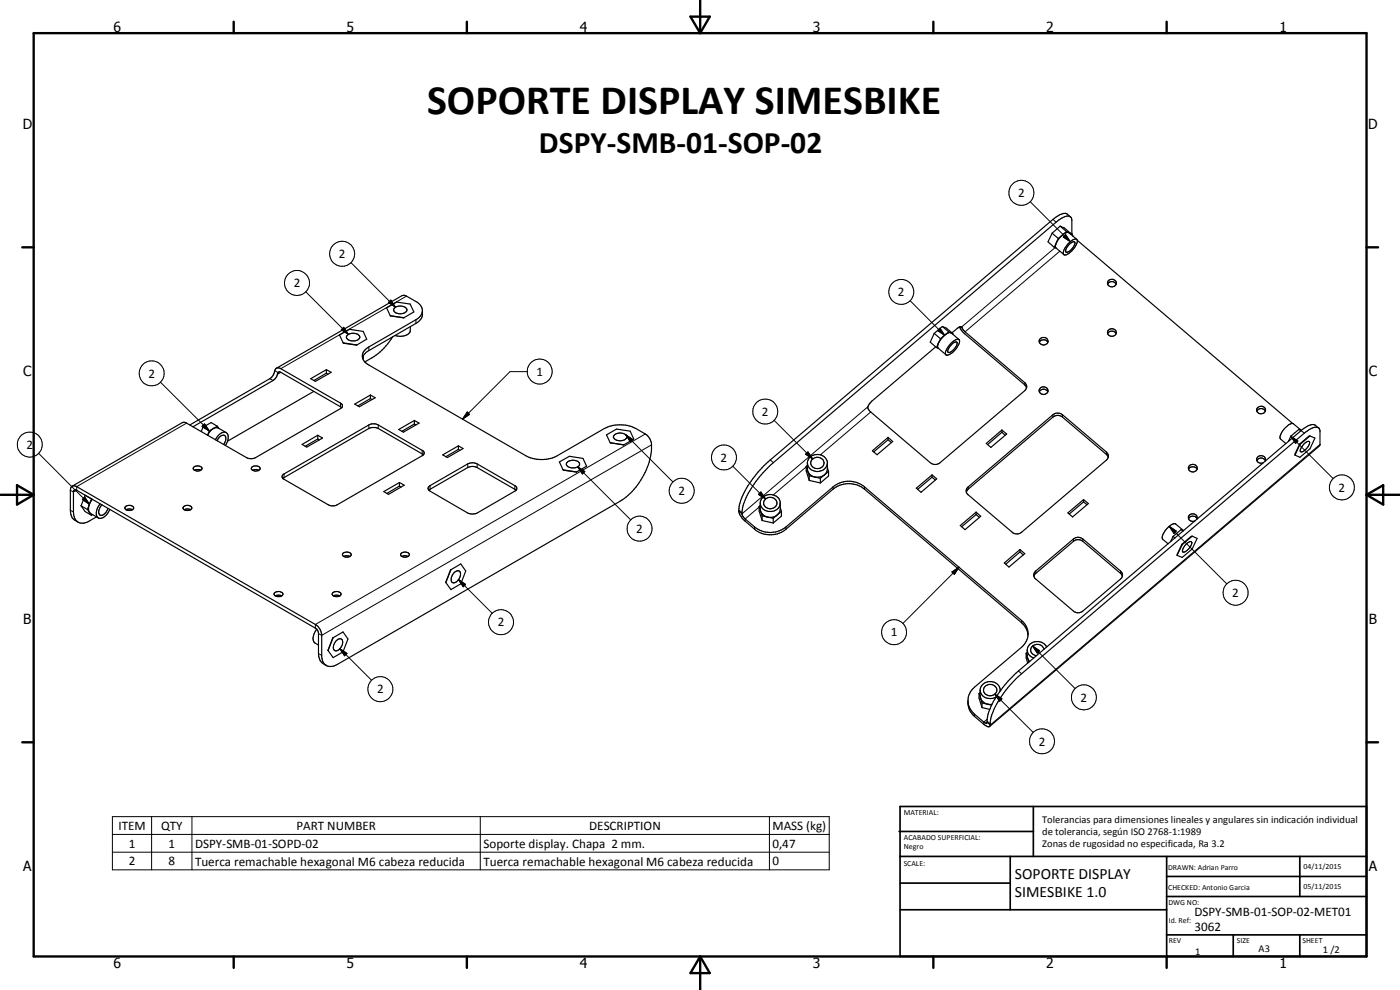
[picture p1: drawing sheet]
<svg xmlns="http://www.w3.org/2000/svg" width="420mm" height="297mm" viewBox="0 0 420 297" stroke-linecap="round" stroke-linejoin="round" font-family="sans-serif">
<g fill="none" stroke="#000" stroke-width=".35">
<path d="M315.8 70l-1.3 2.6 1.9 1.6M315.8 70l1.8 1.5M316.4 74.2l.5 .2M317 72.9l-.2 1.4 2.5 2.1M317 72.9l-.6 1.3M317.6 71.5l-.6 1.4M318.2 67.9l-2.4 2.1M318.2 67.9l1.2 .5 1.9 1.6M318.2 67.9l1.9 1.6M318.8 70.5l-1 1.1-.8 1.3M318.8 70.5l-1.2 1M320.1 69.5l-1.3 1"/>
<path d="M320.1 69.5l.6 .3M320.5 73.2l.3-.3a2.05 2.05 0 0 1 2.4-1 3.7 3.7 0 0 1-1.5 3.3l-.9 .8a1.06 1.06 0 0 1-1.7 .1l.3-1.3zM320.7 73.5l1-.8 .6-.2 .3 .3a3.5 3.5 0 0 1-2.6 2.9 1.74 1.74 0 0 1 .7-2.2zM320.7 69.8l2.5 2M320.7 69.8h-.8l-1.1 .7M320.7 69.8l.6 .2M321.3 65.1l-1-.8a2.74 2.74 0 0 0-3 .6l-86.1 73.1a32.1 32.1 0 0 0-8.7 11.7 6.5 6.5 0 0 0-.5 4.7l1.6 2a13 13 0 0 0 4.9 3.6 7.6 7.6 0 0 0 7.4-1.2l14.1-12a7.5 7.5 0 0 1 9.4 0l47.2 40.1a5.3 5.3 0 0 1 1.9 3.6M321.3 70l-.1 .2M322.1 70.9l-.4-.8v-3.9a1.35 1.35 0 0 0-.8-1.3 1.35 1.35 0 0 0-1.5 .2l-2.5 1.6-84.8 72.1a30.4 30.4 0 0 0-9.2 13.5 2.69 2.69 0 0 0 .7 3.4 13.3 13.3 0 0 0 4.9 3.6 7.7 7.7 0 0 0 7.4-1.2l14.1-12a7.4 7.4 0 0 1 9.4 0l47.2 40.1a5.1 5.1 0 0 1 0 8l-14.2 12a5.8 5.8 0 0 0 0 8.7l3.2 2.7 .9 .5 .5-.1M323.3 72.1l64.6 54.9M117.1 94.7l-1.1-2.3 3-1.8 4.1 .6 1.1 2.4-3 1.7M117.1 94.7l4.1 .6"/>
<path d="M118.3 92.5a2.54 2.54 0 0 1 3.8 .4 2.03 2.03 0 0 1-2.8 1.1 1.04 1.04 0 0 1-1-1.5zM123.1 98a2.13 2.13 0 0 1-.3 1.9 4.1 4.1 0 0 1-4.3 .8M126.8 93.4a3.5 3.5 0 0 1-2 2.5l-14.1 8.2a3.1 3.1 0 0 0-1.9 3.3M282.8 98l-2.4 2M282.8 98l1.2 .5 2 1.6M282.8 98l1.9 1.6M284.7 99.6l1.3 .5M284.7 99.6l-1.2 1M285.7 99.9l2.2-1.8a.93 .93 0 0 1 1.2 .9l18.4 15.8a1.51 1.51 0 0 1 0 2.4l-25.4 21.7a2.27 2.27 0 0 1-2.9 0l-17.9-15.3a1.65 1.65 0 0 1-.9-1.5 1.65 1.65 0 0 1 1-1.5l19.4-16.5M287.9 98.1l1.5 1.9 18.1 15.5 .5 .9M332.4 85.3a1.41 1.41 0 0 1 1.3-.8 1.41 1.41 0 0 1 1.3 .8M332.6 99.1a1.24 1.24 0 0 1 1.8-.3 1.24 1.24 0 0 1 0 1.9 1.26 1.26 0 0 1-1.5-.1 1.26 1.26 0 0 1-.3-1.5z"/>
<path d="M332.8 84.1a1.23 1.23 0 0 1 1.7-.1 1.23 1.23 0 0 1 .1 1.7 1.23 1.23 0 0 1-1.7 .1 1.23 1.23 0 0 1-.1-1.7zM93.2 113.6l4.7-2.7 1.5 .8-4.8 2.7zM94.2 117.4l-25.9 15M97.9 112l-3.7 2.2M97.9 110.9v1.1M97.9 112l.6 .3M103 102.9l4.1 .6M103 102.9l-1.1-2.4 3-1.7 4.1 .6 1.1 2.4-3 1.7M104.2 100.7a2.54 2.54 0 0 1 3.8 .3 1.48 1.48 0 0 1-1.5 1.3h-1.1a1.15 1.15 0 0 1-1.1-.4 1.15 1.15 0 0 1-.1-1.2zM108.8 107.4l.5-1.1 1-.8 15-8.7 1.1-1.2a3.8 3.8 0 0 0 .2-3.3l-1.3-1.6-3.6-2h-1l-37.7 21.8M108.8 107.4l.1 .3M108.9 107.7l.7 1 1.1 .8 47.1 27.2a10.3 10.3 0 0 0 9.4 0l14.2-8.1a10.6 10.6 0 0 1 9.4 0l2.9 1.6a4.2 4.2 0 0 1 1.8 2.9 20.8 20.8 0 0 1-9.4 17.3l-84.9 48.9a2.81 2.81 0 0 1-3.1 .5 2.81 2.81 0 0 1-1.5-2.7v-6.8a4.1 4.1 0 0 0-2-2.9l-71.6-41.4a1.17 1.17 0 0 0-1.3-.1 1.17 1.17 0 0 0-.6 1.2v6a3.6 3.6 0 0 0 2.3 3.6"/>
<path d="M109 106.9l-.1 .8M111.2 119.6l-3.8 2.2M111.2 118.5v1.1M111.2 119.6l.4 .3M117.9 101a19.6 19.6 0 0 1-8.4 7.6M280.4 100l-1.2 2.7 1.8 1.6M280.4 100l1.9 1.6M281 104.3l.6 .2M281.6 103l-.2 .8 .1 .6 2.4 2.1M281.6 103l-.6 1.3M282.3 101.6l-.7 1.4M283.5 100.6a2.08 2.08 0 0 1 1.9-.7l2.4 2"/>
<path d="M283.5 100.6l-1.9 2.4M283.5 100.6l-1.2 1M285.5 102.9a2.33 2.33 0 0 1 2.2-1 1.52 1.52 0 0 1-.4 2.1l-.4 .6a3.6 3.6 0 0 1-3 1.9 3.2 3.2 0 0 1 1.3-3.2zM285.8 103.1a.79 .79 0 0 1 .7-.5 .79 .79 0 0 1 .8 .4l-.2 .7-.8 1.1a1.82 1.82 0 0 1-1.8 .9 3.1 3.1 0 0 1 1.3-2.6zM286 100.1l-.1 .1M311.9 117.6a1.4 1.4 0 0 1 1.3-.8 1.4 1.4 0 0 1 1.3 .8M311.9 102.7a1.4 1.4 0 0 1 1.3-.8 1.4 1.4 0 0 1 1.3 .8M312.1 116.6a1.26 1.26 0 0 1 1.8-.4 1.26 1.26 0 0 1 .2 1.8 1.28 1.28 0 0 1-1.6 .2 1.28 1.28 0 0 1-.4-1.6zM312.1 101.8a1.25 1.25 0 0 1 1.8-.5 1.25 1.25 0 0 1 .2 1.9 1.26 1.26 0 0 1-1.6 .2 1.26 1.26 0 0 1-.4-1.6zM332.4 100.1a1.42 1.42 0 0 1 1.3-.8 1.42 1.42 0 0 1 1.3 .8M57 127.5l24-13.9a5 5 0 0 0 1.7-2.9l.6-.3 1 .2 17.9 10.3a.87 .87 0 0 1 .6 .9 .87 .87 0 0 1-.6 .8l-25.5 14.7-1.2 .3-1.6-.3-18.1-10.5-.9-.1-33.2 19.2M60.9 128.2l-.5 1.3"/>
<path d="M60.9 128.2l1.9 1.1M64 128.6l1.3-.2 2.6 1.4M64 128.6l-1.1 .9-.6 1.1 .5-1.3M64 128.6l-1.2 .7M64.7 132a2.8 2.8 0 0 1 3.3-2.2 3.1 3.1 0 0 1-.4 3.8M65.2 132.2a1.64 1.64 0 0 1 2.4-1.3l.1 1.3-.6 1.1M65.2 127.9l-1.8-1.1-2.5 1.4M65.2 127.9l.5 .7M65.2 127.9l-1.2 .7M90.7 133.3l4.7-2.7 1.4 .8-4.7 2.8zM95.4 131.7l-3.8 2.2M95.4 130.6v1.1"/>
<path d="M95.4 131.7l.4 .3M102.6 122.3l-18.3-10.6a.75 .75 0 0 0-.9 .1 .75 .75 0 0 0-.2 .8l-.4 .8-.9 .8-24 13.9M106.5 121.2l4.7-2.7 1.4 .8-4.7 2.7zM119.7 128.9l4.7-2.7 1.4 .8-4.7 2.7zM124.4 127.2l-3.8 2.2M124.4 126.2v1M124.4 127.2l.4 .3M127.1 136.5l-13.6-7.9-.9-.3h-1l-.9 .3-25.8 15M127.1 136.4l-26.7 15.4h-1.1l-.8-.4-13.7-7.9M127.1 136.4l.2-.6-.4-.5-13.4-7.8a2.78 2.78 0 0 0-2.8 0l-25.5 14.7-.5 .7 .1 .6M132.9 136.5l4.7-2.7 1.4 .8-4.7 2.7zM137.6 134.8l-3.8 2.2"/>
<path d="M137.6 133.8v1M137.6 134.8l.4 .3M170.2 138.8a2.49 2.49 0 0 1 3.7 .3 1.38 1.38 0 0 1-1.4 1.3h-1a1.15 1.15 0 0 1-1.2-.4 1.15 1.15 0 0 1-.1-1.2zM183.1 132.8l-1.1-2.3 3-1.8 4.1 .7 1.1 2.3-3 1.8M183.1 132.8l4.1 .7M184.3 130.6a2.54 2.54 0 0 1 3.8 .4 2.32 2.32 0 0 1-3.9 .4zM242 139.9v1.4l.9 2.8M242 139.9l.4 1.5M242.3 138.9l.1 2.5M242.3 139.6l-.3 .3M243.1 137.2a2.96 2.96 0 0 1 3.4-.7 2.96 2.96 0 0 1 1.7 3.1 3.1 3.1 0 0 1-3.3 1.9 3.1 3.1 0 0 1-2.6-2.7l.2-.7zM243.7 137.9a1.96 1.96 0 0 1 2.4-.6 1.96 1.96 0 0 1 1 2.3 1.97 1.97 0 0 1-2.4 1 1.97 1.97 0 0 1-1.2-2.4z"/>
<path d="M248.3 138.9a4.8 4.8 0 0 1-.4 3l-.5 .6M261.8 135.3l4.7-4.1 1.4 1.3-4.7 3.9zM266.5 132l-4.3 3.6M266.5 131.2v.8M266.5 132l1 .8M296 133.1l4.7-4.1 1.4 1.2-4.7 4zM300.7 129.7l-4.3 3.7M300.7 129v.7M300.7 129.7l1 .9M332.6 137.2l-.5-.8-13.3-11.3a2.22 2.22 0 0 0-2.8 0l-25.4 21.7-.6 .8M357 139.7a1.25 1.25 0 0 1 1.8-.2 1.25 1.25 0 0 1 .1 1.8 1.25 1.25 0 0 1-1.7 .1 1.25 1.25 0 0 1-.2-1.7zM377.2 138.2a1.4 1.4 0 0 1 1.3-.8 1.4 1.4 0 0 1 1.3 .8"/>
<path d="M377.2 123.4a1.41 1.41 0 0 1 1.3-.8 1.41 1.41 0 0 1 1.3 .8M377.5 122.2a1.25 1.25 0 0 1 1.8-.1 1.25 1.25 0 0 1 .1 1.7 1.25 1.25 0 0 1-1.7 .1 1.25 1.25 0 0 1-.2-1.7zM379.8 138.2a1.28 1.28 0 0 0-1.4-1.5 1.28 1.28 0 0 0-1.1 1.6 1.47 1.47 0 0 0 1.9 .5M379.8 138.2l-.2 .2M387.4 130.9l-.7 1.6M387.4 130.9l.5 .5M387.9 127a5.2 5.2 0 0 0-3.7 4.6l1.7 1.5M387.9 127l2.6 2.1-.7-.3M389.8 128.8l-2.4 2.1M389.8 128.8l.6 .5M390 133.2l-1.3 3.4M390 133.2l.1 .1"/>
<path d="M390.1 133.3l-1.4 3.3M391.4 133.2l.7-.6 .9-.1a3.3 3.3 0 0 1-2.4 3.1l-.3-.1a2.81 2.81 0 0 1 1.1-2.3zM393.1 130.8l1.5 .6-1.5 3.3-3 2.5-1.4-.6M393.1 130.8l-3.1 2.4M393.1 130.8l-3 2.5M395.8 128.4l-1-.8a3.1 3.1 0 0 0-3.5 .9l-85.7 72.8a31.8 31.8 0 0 0-9.1 13l-.3 2.4a.53 .53 0 0 1-.5 .3 .53 .53 0 0 1-.4-.3l-2.9-2.5-1.1-1.2-.7-1.5-.1-1M24.3 151.8l1.3 1.7 1.9 1.1M24.3 151.8l1.9 1.1M25.6 148.6l-1.3 3.2M25.6 148.6l1.9 1.1M25.6 148.6h.1M26.2 152.9l.6 .8"/>
<path d="M26.8 153.7l2.7 1.7M26.8 153.7l.7 .9M27.5 149.7l-1.3 3.2M27.5 149.6v.1M27.7 149.8a3.6 3.6 0 0 0-.9 3.9M27.8 154.4l-.3 .2M29 155.1l-2.2 1.2a2.89 2.89 0 0 1-3.4 .4 2.89 2.89 0 0 1-1.4-3.1v-6l.2-.5 .6-.1 72.1 41.6 .7 1.3v6.2a3.7 3.7 0 0 0 2.3 3.6M30 151.2a3.8 3.8 0 0 0-.8 4 2.22 2.22 0 0 0 3.2-1.3l.5-1.1M30.6 151.5a2.3 2.3 0 0 0-.6 3.1 2.19 2.19 0 0 0 2.4-2.1M37.7 152a1.53 1.53 0 0 1 2.4 .5 1.66 1.66 0 0 1-2.6 .1zM37.9 153l.9-.3 .9 .3M55.1 152a1.5 1.5 0 0 1 2.5 .5 1.62 1.62 0 0 1-2.7-.1z"/>
<path d="M55.3 153l.9-.3 1 .3M58.2 140.1a1.48 1.48 0 0 1 2.4 .6 1.57 1.57 0 0 1-2.5 .2l-.1-.4zM58.4 141.1l.6-.2 1.2 .2M75.6 140.1l.2-.1a1.54 1.54 0 0 1 2.3 .7 1.49 1.49 0 0 1-2.7-.2zM75.8 141.1l.7-.2 1.2 .2M115.2 147.5l4.7-2.7 1.4 .8-4.7 2.7zM119.9 145.8l-3.8 2.2M119.9 144.8v1M119.9 145.8l.4 .3M128.7 146l11.7-6.8a3.1 3.1 0 0 1 2.8 0l11.3 6.5a.87 .87 0 0 1 .6 .8 .87 .87 0 0 1-.6 .9l-11.3 6.5-1.6 .3-1.2-.3-11.3-6.5-.6-.8zM128.7 147.1l11.7-6.8a3.1 3.1 0 0 1 2.8 0l11.7 6.8M169 141l4 .6"/>
<path d="M169 141l-1.1-2.4 3-1.7 4.1 .6 1.1 2.4-3.1 1.7M227.8 151.9v1.4l.9 2.9M227.8 151.9l.4 1.4M228.2 151a3 3 0 0 0 2.9 2.5 3 3 0 0 0 3-2.5M228.2 151.6l-.4 .3M228.2 153.3v-2.7a3.1 3.1 0 0 1 3-2.2 3.1 3.1 0 0 1 2.9 2.3v2.6l-.8 1.2M228.2 153.3l.9 1.2 .9 .6M228.2 153.3l.5 1.5M228.7 156.2l3.4 .7M228.7 154.8v1.4M229.5 150a2 2 0 0 1 2.3-.7 2 2 0 0 1 1.3 2.1 2.01 2.01 0 0 1-2.3 1.2 2.01 2.01 0 0 1-1.6-2.1zM230.4 155.2l1.7 .3"/>
<path d="M232.1 155.5v1.4M233 154.7l-.3 .2a4.6 4.6 0 0 1-4-.1M233.3 154.5l-1.2 1M234.2 152.4l.3 1.1M234.5 153.5v1.4l-2.4 2M234.5 153.5l-1.2 1M242.4 141.4l.8 1.1 1.3 .6M242.4 141.4l.5 1.3M242.9 144.1l3.3 .8M242.9 142.7l1.6 .4M242.9 142.7v1.4M244.5 143.1l1.7 .4"/>
<path d="M246.2 143.5v1.4M247.4 142.5l-1.3 .6h-1.6M247.4 142.5l-1.2 1M248.3 140.3l.4 1.1M248.7 141.4v1.4l-2.5 2.1M248.7 141.4l-1.3 1.1M275 146.5l4.7-4 1.4 1.2-4.7 4zM279.7 143.2l-4.3 3.6M279.7 142.5v.7M279.7 143.2l1 .8M288.2 157.7l4.7-4 1.4 1.2-4.7 4zM290.4 146.3l25.6-21.9a2.37 2.37 0 0 1 2.8 0l13.3 11.2a1.51 1.51 0 0 1 0 2.4l-25.5 21.7a2.22 2.22 0 0 1-2.8 0l-13.2-11.2a1.44 1.44 0 0 1-.2-2.2z"/>
<path d="M292.9 154.4l-4.3 3.6M292.9 153.7v.7M292.9 154.4l1 .8M320.5 153.9l4.7-4 1.4 1.2-4.7 4zM325.2 150.6l-4.3 3.6M325.2 149.9v.7M325.2 150.6l1 .8M354.5 158.9l.7 .3-2.4-2a3 3 0 0 0-2.9 1.7 2.93 2.93 0 0 0-1 2.9l1.7 1.4M354.5 158.9l-2.5 2.1M354.5 158.9l.5 .4M356.7 155.6a1.25 1.25 0 0 1 1.4-1.4 1.25 1.25 0 0 1 1 1.7M356.7 155.6a1.36 1.36 0 0 0 2 .7"/>
<path d="M356.7 155.6a1.44 1.44 0 0 1 2.5 0M356.7 140.8a1.44 1.44 0 0 1 2.5 0M82.3 178a1.57 1.57 0 0 1 2.6 .4 1.53 1.53 0 0 1-2.7-.3zM82.6 178.8a1.91 1.91 0 0 1 1.9 0M99.8 178a1.55 1.55 0 0 1 2.6 .4 1.62 1.62 0 0 1-2.7-.1zM100.1 178.8a1.83 1.83 0 0 1 1.9 0M102.9 166a1.53 1.53 0 0 1 2.5 .5 1.52 1.52 0 0 1-2.6-.2zM103.2 167l.6-.2 1.3 .2M120.4 166a1.5 1.5 0 0 1 2.4 .5 1.69 1.69 0 0 1-2.6 .1zM120.6 167l.7-.2 1.2 .2M135.3 170.9l-1.5 3.9M135.3 170.9l3-1.7 1.5 2.1-1.5 3.9-3 1.7-1.5-2.1"/>
<path d="M136.3 171.8l1.2-.6a1.35 1.35 0 0 1 .4 2.3 1.8 1.8 0 0 1-2 1.3 2.05 2.05 0 0 1 .4-3zM301.4 168.9l4.7-4 1.4 1.2-4.7 4zM306.1 165.6l-4.3 3.7M306.1 164.9v.7M306.1 165.6l1 .9M310.3 172.9l.3-.7 11.5-9.8a2.21 2.21 0 0 1 2.9 0l11.5 9.8 .3 .7M310.8 171.3l11.3-9.6a2.21 2.21 0 0 1 2.9 0l11.3 9.6 .6 1.1-.2 .9-.4 .4-11.3 9.6a2.21 2.21 0 0 1-2.9 0l-11.3-9.6a1.51 1.51 0 0 1 0-2.4zM352 161l-.7 1.5M352 161l.6 .4M354.7 163.3l-1.4 3.3M354.7 163.3l.1 .1M354.8 163.4l-1.5 3.2"/>
<path d="M356 163.2l.5-.4a.63 .63 0 0 1 .6-.4 .63 .63 0 0 1 .6 .5 3 3 0 0 1-2.7 2.7 2.74 2.74 0 0 1 1-2.4zM357.8 160.9l1.5 .6-1.5 3.2-3 2.6-1.5-.7M357.8 160.9l-3.1 2.4M357.8 160.9l-3 2.5M95.1 188.8l-.3 .3a2.96 2.96 0 0 0-.2 3.9l1 .5M100 191.3l2.9-1.7 1.5 2.1-1.5 3.9-2.9 1.7-1.5-2.1M100 191.3l-1.5 3.9M101 192.2a1.05 1.05 0 0 1 1.4-.4 1.05 1.05 0 0 1 .4 1.5 2 2 0 0 1-2.4 1.8 2.33 2.33 0 0 1 .6-2.9zM308 196v1.4l.4 1.6M308 196l.4 1.4M308.3 195.3l.4 1 .8 .8 .7 .3M308.3 195.7l-.3 .3"/>
<path d="M308.4 197.4l.6 1.1M308.4 197.4l.4 1.3M313.3 194.9a2 2 0 0 0-2.2-1.6 2 2 0 0 0-1.7 2.2l.5 .7 1.2 .5M314.1 194.1a3.1 3.1 0 0 0-3.2-1.6 3.1 3.1 0 0 0-2.6 2.5l.1 2.4M293.8 208.1v1.4l.9 2.8M293.8 208.1l.5 1.4M294.2 207.3a3.2 3.2 0 0 0 4.8 1.8M294.2 207.8l-.4 .3M294.3 209.5l.8 1.1 1.3 .7M294.3 209.5l.4 1.4M294.7 212.3l2.3 .6M294.7 210.9l1.7 .4"/>
<path d="M294.7 210.9v1.4M295.5 206.1a1.96 1.96 0 0 1 2.5-.7 1.96 1.96 0 0 1 1 2.4 1.96 1.96 0 0 1-2.5 .9 1.96 1.96 0 0 1-1.2-2.4zM296.4 211.3h1.3M296.4 211.3l1.2 .3M300.1 207.3a3 3 0 0 0-2.8-2.8 3 3 0 0 0-3.1 2.5l.1 2.5M300.2 207.1v.2M304.7 203.8l87.2-74.2a4 4 0 0 1 3.8-1.2l.4 .8-.1 4.6-99 84.2a19.3 19.3 0 0 1 4.9-10.9z"/>
</g>
<g fill="none" stroke="#000" stroke-width=".3">
<path d="M105.3 78.8l13.4 13.4M309.1 60.5l12.1 12M316 65.8l.9 .9M316.6 74.3l-28 23.8M318.1 75.4l-28.5 24.2M319.1 71.1l.7-.7 1.4 2.1zM321.7 70l-.4 .3M91.8 87.5l12.8 12.8M102.4 98.9l.8-.7 1.4 2.1zM116.6 90.8l.7-.8 1.4 2.2zM117.3 90l1.4 2.2-2.1-1.4zM122 88.9l-37.7 21.7"/>
<path d="M124.8 95.9v1.1M273.1 90.2l10.4 10.4M281.4 99.2l.7-.7 1.4 2.1zM282.1 98.5l1.4 2.1-2.1-1.4zM288.2 98l.6 .5M48.2 114.7l14.6 14.6M81 113.6l.9 .6M82.5 111.2l1 .6M84.3 111.7l-1 .6M110.7 104.1v1.1M158.2 111.5h-5.1l-14.3 14.3M307.5 114.8v.7"/>
<path d="M11.6 136l15.2 15.3M56 127l-33 19v1.1l-1 .5-.9-.5M60.7 127.9l.7-.7 1.4 2.1zM102.2 120.9v1.1M110.7 127.5v1.1M113.5 127.5v1.1M126.7 135.1v1.1M140.2 123.6l.7 .7-2.1 1.5zM140.4 139.2v1.1M143.2 139.2v1.1M187.8 130.4l2.1 1.5-.7 .7zM187.8 130.4l14.2 14.2"/>
<path d="M193.7 130.2l-99.1 57.2v1.1M195.5 133.5l-98.9 57.1-1-.5M219.9 139.9l9.9 9.8M231.2 138l.9 .8M232.3 126.1l11.6 11.6M241.8 136.3l.7-.7 1.4 2.1zM260.5 122l-37.8 32.2-1-.8M261.3 123.6l-15.1 12.9M316 124.4v.7M318.8 124.4v.7M332.1 135.6v.8M387.4 130.9l2.1 1.4-.7 .7z"/>
<path d="M387.4 130.9l12.7 12.7M390.5 129.2l.9 .8M396.1 133.3l-98.9 84.3-1-.9M21.1 153.1l.9 .5M25.4 149.1l1.4 2.2-2.1-1.4zM85.2 142.2v1.1M129.1 145.7v1.1M154.5 145.7v1.1M173.4 140.1l2.1 1.4-.7 .7zM173.4 140.1l15.9 15.9M221.7 153l1 .8M226.5 158.1v.7"/>
<path d="M227.6 148.3l.7-.7 1.5 2.1zM227.8 152.1l-4.2 3.6v.7M228.3 147.6l1.5 2.1-2.2-1.4zM235.9 158.1v.7M242 140.1l-9.9 8.4M250 146.1v.7M259.4 146.1v.7M290.6 146.1v.7M350.9 157.9l2.1 1.4-.7 .8zM350.9 157.9l17.3 17.3M137.6 173.9l2.1 1.4-.7 .8zM137.6 173.9l10.1 10.1"/>
<path d="M285.7 171.6l2.1-1.4-1.4 2.1zM287.8 170.2l-16.8 16.9M310.8 171.3v.7M322.1 161.7v.7M325 161.7v.7M336.3 171.3v.7M95.6 196.1l1 .5M102 194.6l2.1 1.4-.7 .8zM102 194.6l9.5 9.5M306.6 186.2v.7M309.9 193.8l2.1 1.4-.7 .8zM309.9 193.8l12.8 12.8"/>
<path d="M292.4 214.2v.7M296.2 215.8l-.9 .9v.6M296.2 216.4l1 .8M298.6 208.3l2.1 1.4-.7 .7zM298.6 208.3l11.5 11.5M305.6 201.3l1 .8M33.7 245h215.2v16h-215.2zM33.7 250.4h215.2M33.7 255.7h215.2M45.5 245v16M57.6 245v16M144.1 245v16"/>
<path d="M230.9 245v16"/>
<circle cx="306.5" cy="57.9" r="3.7"/>
<circle cx="102.7" cy="76.2" r="3.7"/>
<circle cx="89.1" cy="84.9" r="3.7"/>
<circle cx="270.5" cy="87.6" r="3.8"/>
<circle cx="45.5" cy="112" r="3.8"/>
<circle cx="162" cy="111.5" r="3.8"/>
<circle cx="8.9" cy="133.4" r="3.7"/>
<circle cx="217.3" cy="137.2" r="3.8"/>
<circle cx="229.7" cy="123.5" r="3.7"/>
<circle cx="191.9" cy="158.6" r="3.7"/>
<circle cx="204.6" cy="147.3" r="3.7"/>
<circle cx="402.7" cy="146.3" r="3.7"/>
<circle cx="370.8" cy="177.8" r="3.7"/>
<circle cx="150.4" cy="186.7" r="3.8"/>
<circle cx="268.3" cy="189.7" r="3.8"/>
<circle cx="114.2" cy="206.8" r="3.8"/>
<circle cx="325.3" cy="209.3" r="3.7"/>
<circle cx="312.7" cy="222.4" r="3.7"/>
</g>
<g fill="none" stroke="#000" stroke-width=".71">
<path d="M10.1 9.9h400v277.1h-400zM70.1 6.5v3.4M140.1 6.5v3.4M207.2 5h5.8l-2.9 4.9zM210.1 0v9.9M280.1 6.5v3.4M350.1 6.5v3.4M6.7 74.2h3.4M410.1 74.2h3.5M.1 148.5h10M5.1 145.6l5 2.9-5 2.9zM410.1 148.5h10"/>
<path d="M410.1 148.5l5-2.9v5.8zM6.7 222.7h3.4M410.1 222.7h3.5M70.1 287v3.4M140.1 287v3.4M210.1 287v10M210.1 287l2.9 5h-5.8zM280.1 287v3.4M350.1 287v3.4"/>
</g>
<g fill="none" stroke="#000" stroke-width=".51">
<path d="M269.8 249.5h40.3M270.1 242h140v45h-140zM270.1 257h140M303.2 257v16M310.1 242v15M350.1 257v30M390.1 257v12M270.1 265h33.1M270.1 273h80M350.1 269h60M350.1 263h60M350.1 280.5h60"/>
<path d="M370.1 280.5v6.5M390.1 280.5v6.5"/>
</g>
<g fill="#000">
<path d="M319.1 71.1l.7-.7 1.4 2.1zM102.4 98.9l.8-.7 1.4 2.1zM117.3 90l1.4 2.2-2.1-1.4zM282.1 98.5l1.4 2.1-2.1-1.4zM60.7 127.9l.7-.7 1.4 2.1zM140.2 123.6l.7 .7-2.1 1.5zM187.8 130.4l2.1 1.5-.7 .7zM241.8 136.3l.7-.7 1.4 2.1zM387.4 130.9l2.1 1.4-.7 .7zM25.4 149.1l1.4 2.2-2.1-1.4zM173.4 140.1l2.1 1.4-.7 .7zM228.3 147.6l1.5 2.1-2.2-1.4z"/>
<path d="M350.9 157.9l2.1 1.4-.7 .8zM137.6 173.9l2.1 1.4-.7 .8zM285.7 171.6l2.1-1.4-1.4 2.1zM102 194.6l2.1 1.4-.7 .8zM309.9 193.8l2.1 1.4-.7 .8zM298.6 208.3l2.1 1.4-.7 .7z"/>
</g>
<text font-size="12.6" x="128.2" y="34.1">SOPORTE DISPLAY SIMESBIKE</text>
<text font-size="9.4" x="161.7" y="45.9">DSPY-SMB-01-SOP-02</text>
<g font-size="4.7">
<text x="304.6" y="263.8">SOPORTE DISPLAY</text>
<text x="304.6" y="269.2">SIMESBIKE 1.0</text>
</g>
<g font-size="4.2">
<text x="34" y="9.6">6</text>
<text x="104" y="9.6">5</text>
<text x="174" y="9.6">4</text>
<text x="244" y="9.6">3</text>
<text x="314" y="9.6">2</text>
<text x="384" y="9.6">1</text>
<text x="6.8" y="38.7">D</text>
<text x="410.6" y="38.7">D</text>
<text x="7" y="112.9">C</text>
<text x="410.8" y="112.9">C</text>
<text x="7" y="187.1">B</text>
<text x="410.8" y="187.1">B</text>
<text x="7" y="261.4">A</text>
<text x="410.8" y="261.4">A</text>
<text x="34" y="290.4">6</text>
<text x="104" y="290.4">5</text>
<text x="174" y="290.4">4</text>
<text x="244" y="290.4">3</text>
<text x="314" y="290.4">2</text>
<text x="384" y="290.4">1</text>
</g>
<g font-size="3.9">
<text x="305.6" y="59.1">2</text>
<text x="101.7" y="77.4">2</text>
<text x="88.2" y="86.2">2</text>
<text x="269.5" y="88.9">2</text>
<text x="44.6" y="113.3">2</text>
<text x="161" y="112.8">1</text>
<text x="228.7" y="124.8">2</text>
<text x="7.9" y="134.7">2</text>
<text x="216.3" y="138.6">2</text>
<text x="203.6" y="148.5">2</text>
<text x="401.7" y="147.6">2</text>
<text x="191" y="159.9">2</text>
<text x="369.8" y="179.1">2</text>
<text x="149.4" y="188">2</text>
<text x="267.3" y="190.9">1</text>
<text x="113.2" y="208.1">2</text>
<text x="324.3" y="210.5">2</text>
<text x="311.7" y="223.7">2</text>
<text x="35.5" y="249">ITEM</text>
<text x="48.3" y="249">QTY</text>
<text x="89" y="249">PART NUMBER</text>
<text x="176.8" y="249">DESCRIPTION</text>
<text x="231.8" y="249.1">MASS (kg)</text>
<text x="38.6" y="254.3">1</text>
<text x="50.6" y="254.3">1</text>
<text x="58.5" y="254.3">DSPY-SMB-01-SOPD-02</text>
<text x="145.1" y="254.4">Soporte display. Chapa 2 mm.</text>
<text x="231.8" y="254.3">0,47</text>
<text x="38.6" y="259.6">2</text>
<text x="50.6" y="259.6">8</text>
<text x="58.5" y="259.7">Tuerca remachable hexagonal M6 cabeza reducida</text>
<text x="145.1" y="259.7">Tuerca remachable hexagonal M6 cabeza reducida</text>
<text x="231.8" y="259.6">0</text>
<text x="358.5" y="275">DSPY-SMB-01-SOP-02-MET01</text>
<text x="358.5" y="279.4">3062</text>
</g>
<g font-size="3.1">
<text x="312.7" y="246.8">Tolerancias para dimensiones lineales y angulares sin indicación individual</text>
<text x="312.7" y="250.4">de tolerancia, según ISO 2768-1:1989</text>
<text x="312.7" y="254">Zonas de rugosidad no especificada, Ra 3.2</text>
<text x="358.7" y="286.5">1</text>
<text x="377.7" y="285.6">A3</text>
<text x="397" y="285.9">1 /2</text>
</g>
<g font-size="2.4">
<text x="271.2" y="244.4">MATERIAL:</text>
<text x="271.3" y="252">ACABADO SUPERFICIAL:</text>
<text x="271.3" y="254.6">Negro</text>
<text x="271.2" y="259.7">SCALE:</text>
<text x="350.6" y="261">DRAWN: Adrian Parro</text>
<text x="391.2" y="260.6">04/11/2015</text>
<text x="350.6" y="267">CHECKED: Antonio Garcia</text>
<text x="391.2" y="266.7">05/11/2015</text>
<text x="350.6" y="271.4">DWG NO:</text>
<text x="350.8" y="276.9">Id. Ref:</text>
<text x="350.8" y="282.8">REV</text>
<text x="371.2" y="282.9">SIZE</text>
<text x="390.9" y="282.9">SHEET</text>
</g>
</svg>
